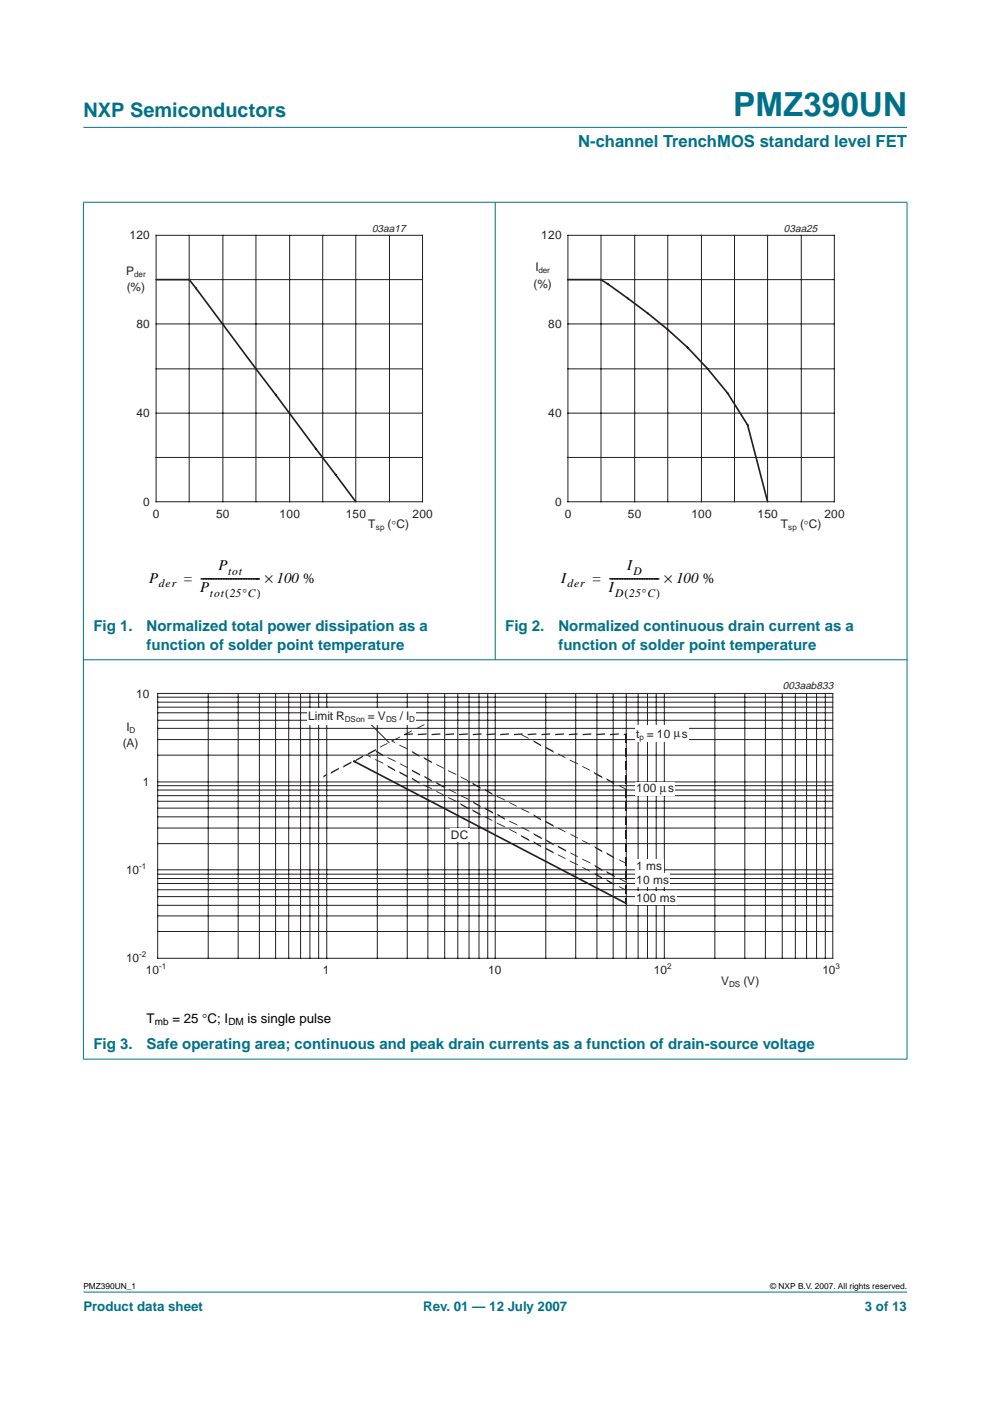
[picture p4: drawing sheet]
<svg xmlns="http://www.w3.org/2000/svg" width="210mm" height="297mm" viewBox="0 0 210 297" stroke-linecap="round" stroke-linejoin="round" font-family="sans-serif">
<g fill="#00708a" stroke="#00708a" stroke-width=".21">
<path d="M17.7 273.9h174.6z"/>
<path d="M17.7 27h174.6z"/>
<path d="M17.7 42.9v181.6z"/>
<path d="M105 42.8v97.1z"/>
<path d="M192.3 42.9v181.6z"/>
<path d="M17.6 42.9h174.8z"/>
<path d="M17.6 139.9h174.8z"/>
<path d="M17.6 224.6h174.8z"/>
</g>
<g fill="none" stroke="#231f20" stroke-width=".21">
<path d="M33.1 59.3h56.5M33.1 49.9h56.5v56.5h-56.5zM40.1 49.9v56.5M47.3 49.9v56.5M54.3 49.9v56.5M61.4 49.9v56.5M68.4 49.9v56.5M75.4 49.9v56.5M82.6 49.9v56.5M120.4 59.3h56.5M120.4 49.9h56.5v56.5h-56.5zM127.4 49.9v56.5"/>
<path d="M134.6 49.9v56.5M141.6 49.9v56.5M148.7 49.9v56.5M155.7 49.9v56.5M162.7 49.9v56.5M169.9 49.9v56.5M33.1 78.2h56.5M33.1 68.7h56.5M120.4 78.2h56.5M120.4 68.7h56.5M33.1 97h56.5M33.1 87.6h56.5"/>
<path d="M120.4 97h56.5M120.4 87.6h56.5M33.4 156.8h143.2M33.4 154.4h143.2M33.4 152.7h143.2M33.4 151.1h143.2M33.4 149.9h143.2M33.4 148.9h143.2M33.4 147.8h143.2M33.4 147h143.2v56.2h-143.2zM44.1 147v56.2M50.5 147v56.2"/>
<path d="M55 147v56.2M58.4 147v56.2M61.2 147v56.2M63.7 147v56.2M65.7 147v56.2M67.6 147v56.2M69.3 147v56.2M80 147v56.2M86.3 147v56.2M90.7 147v56.2M94.3 147v56.2M97.1 147v56.2"/>
<path d="M99.4 147v56.2M101.6 147v56.2M103.4 147v56.2M105 147v56.2M115.7 147v56.2M122.1 147v56.2M126.6 147v56.2M130 147v56.2M132.8 147v56.2M135.3 147v56.2M137.3 147v56.2M139.1 147v56.2"/>
<path d="M140.9 147v56.2M151.6 147v56.2M157.9 147v56.2M162.3 147v56.2M165.9 147v56.2M168.6 147v56.2M171 147v56.2M173.1 147v56.2M175 147v56.2M33.4 178.9h143.2M33.4 175.6h143.2M33.4 173.2h143.2"/>
<path d="M33.4 171.3h143.2M33.4 169.9h143.2M33.4 168.7h143.2M33.4 167.5h143.2M33.4 166.6h143.2M33.4 160.1h143.2M33.4 165.8h143.2M33.4 197.5h143.2M33.4 194.2h143.2M33.4 191.9h143.2M33.4 190.1h143.2M33.4 188.6h143.2"/>
<path d="M33.4 187.3h143.2M33.4 186.3h143.2M33.4 185.3h143.2M33.4 184.4h143.2"/>
</g>
<path d="M33.1 59.3h7l35.3 47.1M120.4 59.3h7a147.3 147.3 0 0 1 18.4 14.4l4.2 4.5 4.3 5.2 4.2 6.7 4.2 16.3" fill="none" stroke="#231f20" stroke-width=".35"/>
<path d="M20.4 47.1h81.9v66.4h-81.9zM107.7 47.1h81.9v66.4h-81.9z" fill="none" stroke="#fff" stroke-width=".21"/>
<g fill="#231f20">
<path d="M132.6 155.6h.3v.3h-.3z" fill-rule="evenodd"/>
<path d="M131.2 166.4l1.6 .8 .1 .3-1.6-.8z" fill-rule="evenodd"/>
<path d="M128.5 165l1.6 .9 .2 .4-1.6-.9z" fill-rule="evenodd"/>
<path d="M125.9 163.7l1.7 .9 .2 .4-1.8-.9z" fill-rule="evenodd"/>
<path d="M123.4 162.4l1.6 .7 .1 .3-1.6-.8z" fill-rule="evenodd"/>
<path d="M120.7 161l1.8 .8 .1 .3-1.7-.8z" fill-rule="evenodd"/>
<path d="M118.2 159.7l1.6 .8 .1 .3-1.5-.8z" fill-rule="evenodd"/>
<path d="M115.6 158.3l1.7 .9 .1 .4-1.7-.9z" fill-rule="evenodd"/>
<path d="M113.1 156.9l1.6 1 .1 .4-1.6-1z" fill-rule="evenodd"/>
<path d="M110.4 155.6l1.6 .8 .1 .3-1.5-.8z" fill-rule="evenodd"/>
<path d="M131.2 182.2l1.6 .8 .1 .2-1.6-.8z" fill-rule="evenodd"/>
<path d="M128.5 180.7l1.6 .9 .2 .4-1.6-.9z" fill-rule="evenodd"/>
<path d="M126 179.4l1.6 .9 .2 .4-1.6-.9z" fill-rule="evenodd"/>
<path d="M123.4 178.1l1.6 .8 .1 .2-1.6-.8z" fill-rule="evenodd"/>
<path d="M120.9 176.8l1.6 .7 .1 .3-1.6-.8z" fill-rule="evenodd"/>
<path d="M118.2 175.4l1.6 .8 .1 .3-1.5-.8z" fill-rule="evenodd"/>
<path d="M115.6 174l1.7 .9 .1 .4-1.7-.9z" fill-rule="evenodd"/>
<path d="M113.1 172.7l1.6 .9 .1 .4-1.6-.9z" fill-rule="evenodd"/>
<path d="M110.4 171.3l1.7 .8 .2 .3-1.7-.8z" fill-rule="evenodd"/>
<path d="M107.9 170l1.6 .8 .1 .3-1.6-.8z" fill-rule="evenodd"/>
<path d="M105.3 168.7l1.7 .8 .1 .3-1.7-.8z" fill-rule="evenodd"/>
<path d="M102.8 167.2l1.5 1 .2 .4-1.6-1z" fill-rule="evenodd"/>
<path d="M100.1 165.9l1.7 .9 .2 .4-1.8-.9z" fill-rule="evenodd"/>
<path d="M97.6 164.6l1.6 .8 .1 .3-1.6-.8z" fill-rule="evenodd"/>
<path d="M94.9 163.3l1.8 .8 .1 .2-1.7-.8z" fill-rule="evenodd"/>
<path d="M92.4 162l1.6 .7 .2 .3-1.6-.8z" fill-rule="evenodd"/>
<path d="M89.8 160.5l1.7 .9 .1 .4-1.7-.9z" fill-rule="evenodd"/>
<path d="M87.3 159.2l1.6 .9 .1 .4-1.6-.9z" fill-rule="evenodd"/>
<path d="M84.6 157.9l1.7 .8 .2 .2-1.7-.8z" fill-rule="evenodd"/>
<path d="M82.9 156.9l.8 .4 .1 .3-.8-.4z" fill-rule="evenodd"/>
<path d="M131.2 186.1l1.6 .8 .1 .3-1.6-.8z" fill-rule="evenodd"/>
<path d="M128.5 184.7l1.8 .9 .1 .4-1.7-.9z" fill-rule="evenodd"/>
<path d="M126 183.4l1.6 .9 .2 .4-1.6-.9z" fill-rule="evenodd"/>
<path d="M123.4 182l1.7 .8 .1 .3-1.7-.8z" fill-rule="evenodd"/>
<path d="M120.9 180.7l1.6 .8 .1 .3-1.6-.8z" fill-rule="evenodd"/>
<path d="M118.2 179.3l1.7 .9 .2 .4-1.7-.9z" fill-rule="evenodd"/>
<path d="M115.7 177.9l1.6 1 .1 .4-1.6-1z" fill-rule="evenodd"/>
<path d="M113.1 176.6l1.7 .9 .1 .4-1.7-.9z" fill-rule="evenodd"/>
<path d="M110.6 175.3l1.5 .8 .2 .3-1.6-.8z" fill-rule="evenodd"/>
<path d="M107.9 174l1.7 .8 .2 .2-1.8-.8z" fill-rule="evenodd"/>
<path d="M105.4 172.5l1.6 .9 .1 .4-1.6-.9z" fill-rule="evenodd"/>
<path d="M102.8 171.2l1.7 .9 .1 .4-1.7-.9z" fill-rule="evenodd"/>
<path d="M100.2 169.9l1.6 .9 .2 .4-1.6-.9z" fill-rule="evenodd"/>
<path d="M97.6 168.6l1.7 .8 .1 .2-1.7-.8z" fill-rule="evenodd"/>
<path d="M95.1 167.2l1.6 .8 .1 .3-1.6-.8z" fill-rule="evenodd"/>
<path d="M92.4 165.8l1.8 .9 .1 .4-1.7-.9z" fill-rule="evenodd"/>
<path d="M89.9 164.5l1.6 .9 .1 .4-1.5-.9z" fill-rule="evenodd"/>
<path d="M87.3 163.1l1.7 1 .1 .4-1.7-1z" fill-rule="evenodd"/>
<path d="M84.8 161.8l1.5 .8 .2 .3-1.6-.8z" fill-rule="evenodd"/>
<path d="M82.1 160.5l1.7 .8 .2 .3-1.8-.8z" fill-rule="evenodd"/>
<path d="M79.6 159l1.6 1 .1 .4-1.6-1z" fill-rule="evenodd"/>
<path d="M131.2 187.9l1.6 .7 .1 .3-1.6-.8z" fill-rule="evenodd"/>
<path d="M128.5 186.4l1.6 .9 .2 .4-1.6-.9z" fill-rule="evenodd"/>
<path d="M126 185.1l1.6 .9 .2 .4-1.6-.9z" fill-rule="evenodd"/>
<path d="M123.4 183.8l1.6 .7 .1 .3-1.6-.8z" fill-rule="evenodd"/>
<path d="M120.7 182.4l1.8 .8 .1 .3-1.7-.8z" fill-rule="evenodd"/>
<path d="M118.2 181.1l1.6 .8 .1 .3-1.5-.8z" fill-rule="evenodd"/>
<path d="M115.6 179.7l1.7 .9 .1 .4-1.7-.9z" fill-rule="evenodd"/>
<path d="M113.1 178.3l1.6 1 .1 .4-1.6-1z" fill-rule="evenodd"/>
<path d="M110.4 177l1.7 .9 .2 .4-1.7-.9z" fill-rule="evenodd"/>
<path d="M107.9 175.7l1.6 .8 .1 .3-1.6-.8z" fill-rule="evenodd"/>
<path d="M105.3 174.4l1.7 .8 .1 .2-1.7-.8z" fill-rule="evenodd"/>
<path d="M102.8 173.1l1.5 .7 .2 .3-1.6-.8z" fill-rule="evenodd"/>
<path d="M100.1 171.6l1.7 .9 .2 .4-1.8-.9z" fill-rule="evenodd"/>
<path d="M97.6 170.3l1.6 .9 .1 .4-1.6-.9z" fill-rule="evenodd"/>
<path d="M94.9 169l1.8 .8 .1 .2-1.7-.8z" fill-rule="evenodd"/>
<path d="M92.4 167.6l1.6 .8 .2 .3-1.6-.8z" fill-rule="evenodd"/>
<path d="M89.8 166.3l1.7 .8 .1 .3-1.7-.8z" fill-rule="evenodd"/>
<path d="M87.3 164.9l1.6 .9 .1 .4-1.6-.9z" fill-rule="evenodd"/>
<path d="M84.6 163.5l1.7 1 .2 .4-1.7-1z" fill-rule="evenodd"/>
<path d="M82.1 162.2l1.6 .9 .1 .4-1.6-.9z" fill-rule="evenodd"/>
<path d="M79.5 160.9l1.7 .8 .1 .3-1.7-.8z" fill-rule="evenodd"/>
<path d="M77.5 159.8l1 .6 .2 .2-1.1-.5z" fill-rule="evenodd"/>
<path d="M85.7 155.6l1.8-.1v.2l-1.8 .2z" fill-rule="evenodd"/>
<path d="M88.6 155.6l1.8-.1v.2l-1.8 .2z" fill-rule="evenodd"/>
<path d="M91.5 155.6l1.9-.1v.2l-1.9 .2z" fill-rule="evenodd"/>
<path d="M94.4 155.6l1.9-.1v.2l-1.9 .2z" fill-rule="evenodd"/>
<path d="M97.3 155.6l1.9-.1v.2l-1.9 .2z" fill-rule="evenodd"/>
<path d="M100.2 155.6l1.9-.1v.2l-1.9 .2z" fill-rule="evenodd"/>
<path d="M103.1 155.6l1.9-.1v.2l-1.9 .2z" fill-rule="evenodd"/>
<path d="M106.1 155.6l1.8-.1v.2l-1.8 .2z" fill-rule="evenodd"/>
<path d="M109 155.6l1.8-.1v.2l-1.8 .2z" fill-rule="evenodd"/>
<path d="M111.9 155.6l1.8-.1v.2l-1.8 .2z" fill-rule="evenodd"/>
<path d="M114.8 155.6l1.8-.1v.2l-1.8 .2z" fill-rule="evenodd"/>
<path d="M117.7 155.6l1.9-.1v.2l-1.9 .2z" fill-rule="evenodd"/>
<path d="M120.6 155.6l1.9-.1v.2l-1.9 .2z" fill-rule="evenodd"/>
<path d="M123.5 155.6l1.9-.1v.2l-1.9 .2z" fill-rule="evenodd"/>
<path d="M126.4 155.6l1.9-.1v.2l-1.9 .2z" fill-rule="evenodd"/>
<path d="M129.3 155.6l1.9-.1v.2l-1.9 .2z" fill-rule="evenodd"/>
<path d="M132.3 155.6l.6-.1v.2l-.6 .2z" fill-rule="evenodd"/>
<path d="M132.6 155.6h.3v.3h-.3z" fill-rule="evenodd"/>
<path d="M132.6 155.6h.3v1.9h-.3z" fill-rule="evenodd"/>
<path d="M132.6 158.5h.3v1.9h-.3z" fill-rule="evenodd"/>
<path d="M132.6 161.4h.3v1.9h-.3z" fill-rule="evenodd"/>
<path d="M132.6 164.3h.3v1.9h-.3z" fill-rule="evenodd"/>
<path d="M132.6 167.2h.3v1.9h-.3z" fill-rule="evenodd"/>
<path d="M132.6 170.1h.3v1.9h-.3z" fill-rule="evenodd"/>
<path d="M132.6 173.1h.3v1.8h-.3z" fill-rule="evenodd"/>
<path d="M132.6 176h.3v1.8h-.3z" fill-rule="evenodd"/>
<path d="M132.6 178.9h.3v1.8h-.3z" fill-rule="evenodd"/>
<path d="M132.6 181.8h.3v1.8h-.3z" fill-rule="evenodd"/>
<path d="M132.6 184.7h.3v1.8h-.3z" fill-rule="evenodd"/>
<path d="M132.6 187.6h.3v1.8h-.3z" fill-rule="evenodd"/>
<path d="M132.6 190.5h.3v1.2h-.3z" fill-rule="evenodd"/>
<path d="M88.5 154.3l1.6-.8-.2 .3-1.6 .8z" fill-rule="evenodd"/>
<path d="M85.8 155.6l1.6-.8-.1 .3-1.6 .8z" fill-rule="evenodd"/>
<path d="M83.2 156.9l1.7-.8-.1 .3-1.8 .8z" fill-rule="evenodd"/>
<path d="M80.7 158.3l1.5-.8-.1 .2-1.6 .8z" fill-rule="evenodd"/>
<path d="M78 159.7l1.7-.9-.1 .4-1.7 .9z" fill-rule="evenodd"/>
<path d="M75.5 161l1.6-.9-.1 .4-1.6 .9z" fill-rule="evenodd"/>
<path d="M72.9 162.4l1.7-1-.2 .4-1.7 .9z" fill-rule="evenodd"/>
<path d="M70.2 163.7l1.7-1-.1 .4-1.7 1z" fill-rule="evenodd"/>
<path d="M68.6 164.5l.7-.4-.2 .4-.6 .4z" fill-rule="evenodd"/>
</g>
<path d="M75.1 161.4h.1M75.1 161.4l57.7 30.1" fill="none" stroke="#231f20" stroke-width=".35"/>
<path d="M78.4 153.4l4.1 4.1" fill="none" stroke="#231f20" stroke-width=".21"/>
<g fill="#fff">
<path d="M95.4 175.7h4.1v2.9h-4.1z" fill-rule="evenodd"/>
<path d="M134.7 185.2h7.4v2.9h-7.4z" fill-rule="evenodd"/>
<path d="M65.1 150.2h23v3.4h-23z" fill-rule="evenodd"/>
<path d="M134.7 182.1h5.9v3h-5.9z" fill-rule="evenodd"/>
<path d="M134.7 153.9h11.4v3.4h-11.4z" fill-rule="evenodd"/>
<path d="M134.7 189h8.9v2.9h-8.9z" fill-rule="evenodd"/>
<path d="M134.7 165.8h8.5v2.9h-8.5z" fill-rule="evenodd"/>
</g>
<path d="M20.3 144.1h169.4v66.3h-169.4z" fill="none" stroke="#fff" stroke-width=".21"/>
<text font-size="7.1" fill="#00708a" x="155.5" y="24.7">PMZ390UN</text>
<text font-size="4.2" fill="#00708a" x="17.7" y="24.9">NXP Semiconductors</text>
<text font-size="3.5" fill="#00708a" x="122.6" y="31.1">N-channel TrenchMOS standard level FET</text>
<g font-size="3.2">
<text x="31.6" y="123.5">P</text>
<text x="39" y="123.5">= ----------------------- × 100 %</text>
<text x="42.4" y="125.6">P</text>
<text x="46.3" y="120.8">P</text>
<text x="119" y="123.5">I</text>
<text x="125.6" y="123.5">= -------------------- × 100 %</text>
<text x="129.1" y="125.6">I</text>
<text x="133" y="120.8">I</text>
</g>
<g font-size="3.2" fill="#00708a">
<text x="19.8" y="133.9">Fig 1.</text>
<text x="31.1" y="137.8">function of solder point temperature</text>
<text x="31.1" y="133.9">Normalized total power dissipation as a</text>
<text x="107.1" y="133.9">Fig 2.</text>
<text x="118.4" y="137.8">function of solder point temperature</text>
<text x="118.4" y="133.9">Normalized continuous drain current as a</text>
<text x="19.8" y="222.4">Fig 3.</text>
<text x="31.1" y="222.4">Safe operating area; continuous and peak drain currents as a function of drain-source voltage</text>
</g>
<g font-size="2.8">
<text x="31.1" y="216.9">T</text>
<text x="36.5" y="216.9">= 25 °C; I</text>
<text x="52.5" y="216.9">is single pulse</text>
</g>
<g font-size="2.8" fill="#00708a">
<text x="17.7" y="278">Product data sheet</text>
<text x="89.7" y="278">Rev. 01 — 12 July 2007</text>
<text x="183.4" y="278">3 of 13</text>
</g>
<g font-size="2.5" fill="#231f20">
<text x="27.5" y="50.8">120</text>
<text x="114.8" y="50.8">120</text>
<text x="26.8" y="58.3">P</text>
<text x="113.5" y="57.5">I</text>
<text x="26.9" y="61.8">(%)</text>
<text x="113.1" y="61">(%)</text>
<text x="28.9" y="69.6">80</text>
<text x="116.2" y="69.6">80</text>
<text x="28.9" y="88.5">40</text>
<text x="116.2" y="88.5">40</text>
<text x="30.4" y="107.3">0</text>
<text x="117.7" y="107.3">0</text>
<text x="32.4" y="109.8">0</text>
<text x="45.8" y="109.8">50</text>
<text x="59.3" y="109.8">100</text>
<text x="73.3" y="109.8">150</text>
<text x="78.1" y="111.9">T</text>
<text x="82.2" y="111.9">(°C)</text>
<text x="87.5" y="109.8">200</text>
<text x="119.8" y="109.8">0</text>
<text x="133.1" y="109.8">50</text>
<text x="146.6" y="109.8">100</text>
<text x="160.6" y="109.8">150</text>
<text x="165.5" y="111.9">T</text>
<text x="169.6" y="111.9">(°C)</text>
<text x="174.8" y="109.8">200</text>
<text x="28.9" y="147.9">10</text>
<text x="26.8" y="154.9">I</text>
<text x="65.3" y="152.7">Limit R</text>
<text x="78" y="152.7">= V</text>
<text x="84.8" y="152.7">/ I</text>
<text x="26" y="158.3">(A)</text>
<text x="134.9" y="156.4">t</text>
<text x="137.1" y="156.4">= 10 µs</text>
<text x="30.3" y="166.7">1</text>
<text x="134.9" y="168">100</text>
<text x="139.9" y="168">µ</text>
<text x="141.6" y="168">s</text>
<text x="95.6" y="177.9">DC</text>
<text x="26.7" y="185.3">10</text>
<text x="134.9" y="184.4">1 ms</text>
<text x="134.9" y="187.4">10 ms</text>
<text x="134.9" y="191.2">100 ms</text>
<text x="26.7" y="204.1">10</text>
<text x="30.9" y="206.6">10</text>
<text x="68.5" y="206.6">1</text>
<text x="103.5" y="206.6">10</text>
<text x="138.6" y="206.6">10</text>
<text x="152.9" y="208.8">V</text>
<text x="157.7" y="208.8">(V)</text>
<text x="174.4" y="206.6">10</text>
</g>
<g font-size="2.5">
<text x="33.7" y="124.6">der</text>
<text x="48.4" y="121.9">tot</text>
<text x="120.3" y="124.6">der</text>
<text x="134.3" y="121.9">D</text>
<text x="44.5" y="126.6">tot 25°C)</text>
<text x="47.7" y="126.6">(</text>
<text x="130.4" y="126.6">D 25°C)</text>
<text x="132.4" y="126.6">(</text>
</g>
<g font-size="2.2" fill="#231f20">
<text x="78.9" y="49.1">03aa17</text>
<text x="166.2" y="49.1">03aa25</text>
<text x="166" y="146.1">003aab833</text>
</g>
<g font-size="2.1">
<text x="32.8" y="217.4">mb</text>
<text x="48.4" y="217.4">DM</text>
</g>
<g font-size="1.8">
<text x="17.7" y="273.4">PMZ390UN_1</text>
<text x="163.3" y="273.4">© NXP B.V. 2007. All rights reserved.</text>
</g>
<g font-size="1.7" fill="#231f20">
<text x="28.5" y="58.8">der</text>
<text x="114.2" y="58">der</text>
<text x="79.7" y="112.3">sp</text>
<text x="167.1" y="112.3">sp</text>
<text x="27.5" y="155.4">D</text>
<text x="73.1" y="153.1">DSon</text>
<text x="81.8" y="153.1">DS</text>
<text x="86.7" y="153.1">D</text>
<text x="135.6" y="156.8">p</text>
<text x="29.5" y="184.2">-1</text>
<text x="29.5" y="202.9">-2</text>
<text x="33.7" y="205.4">-1</text>
<text x="141.4" y="205.4">2</text>
<text x="154.6" y="209.3">DS</text>
<text x="177.2" y="205.4">3</text>
</g>
</svg>
